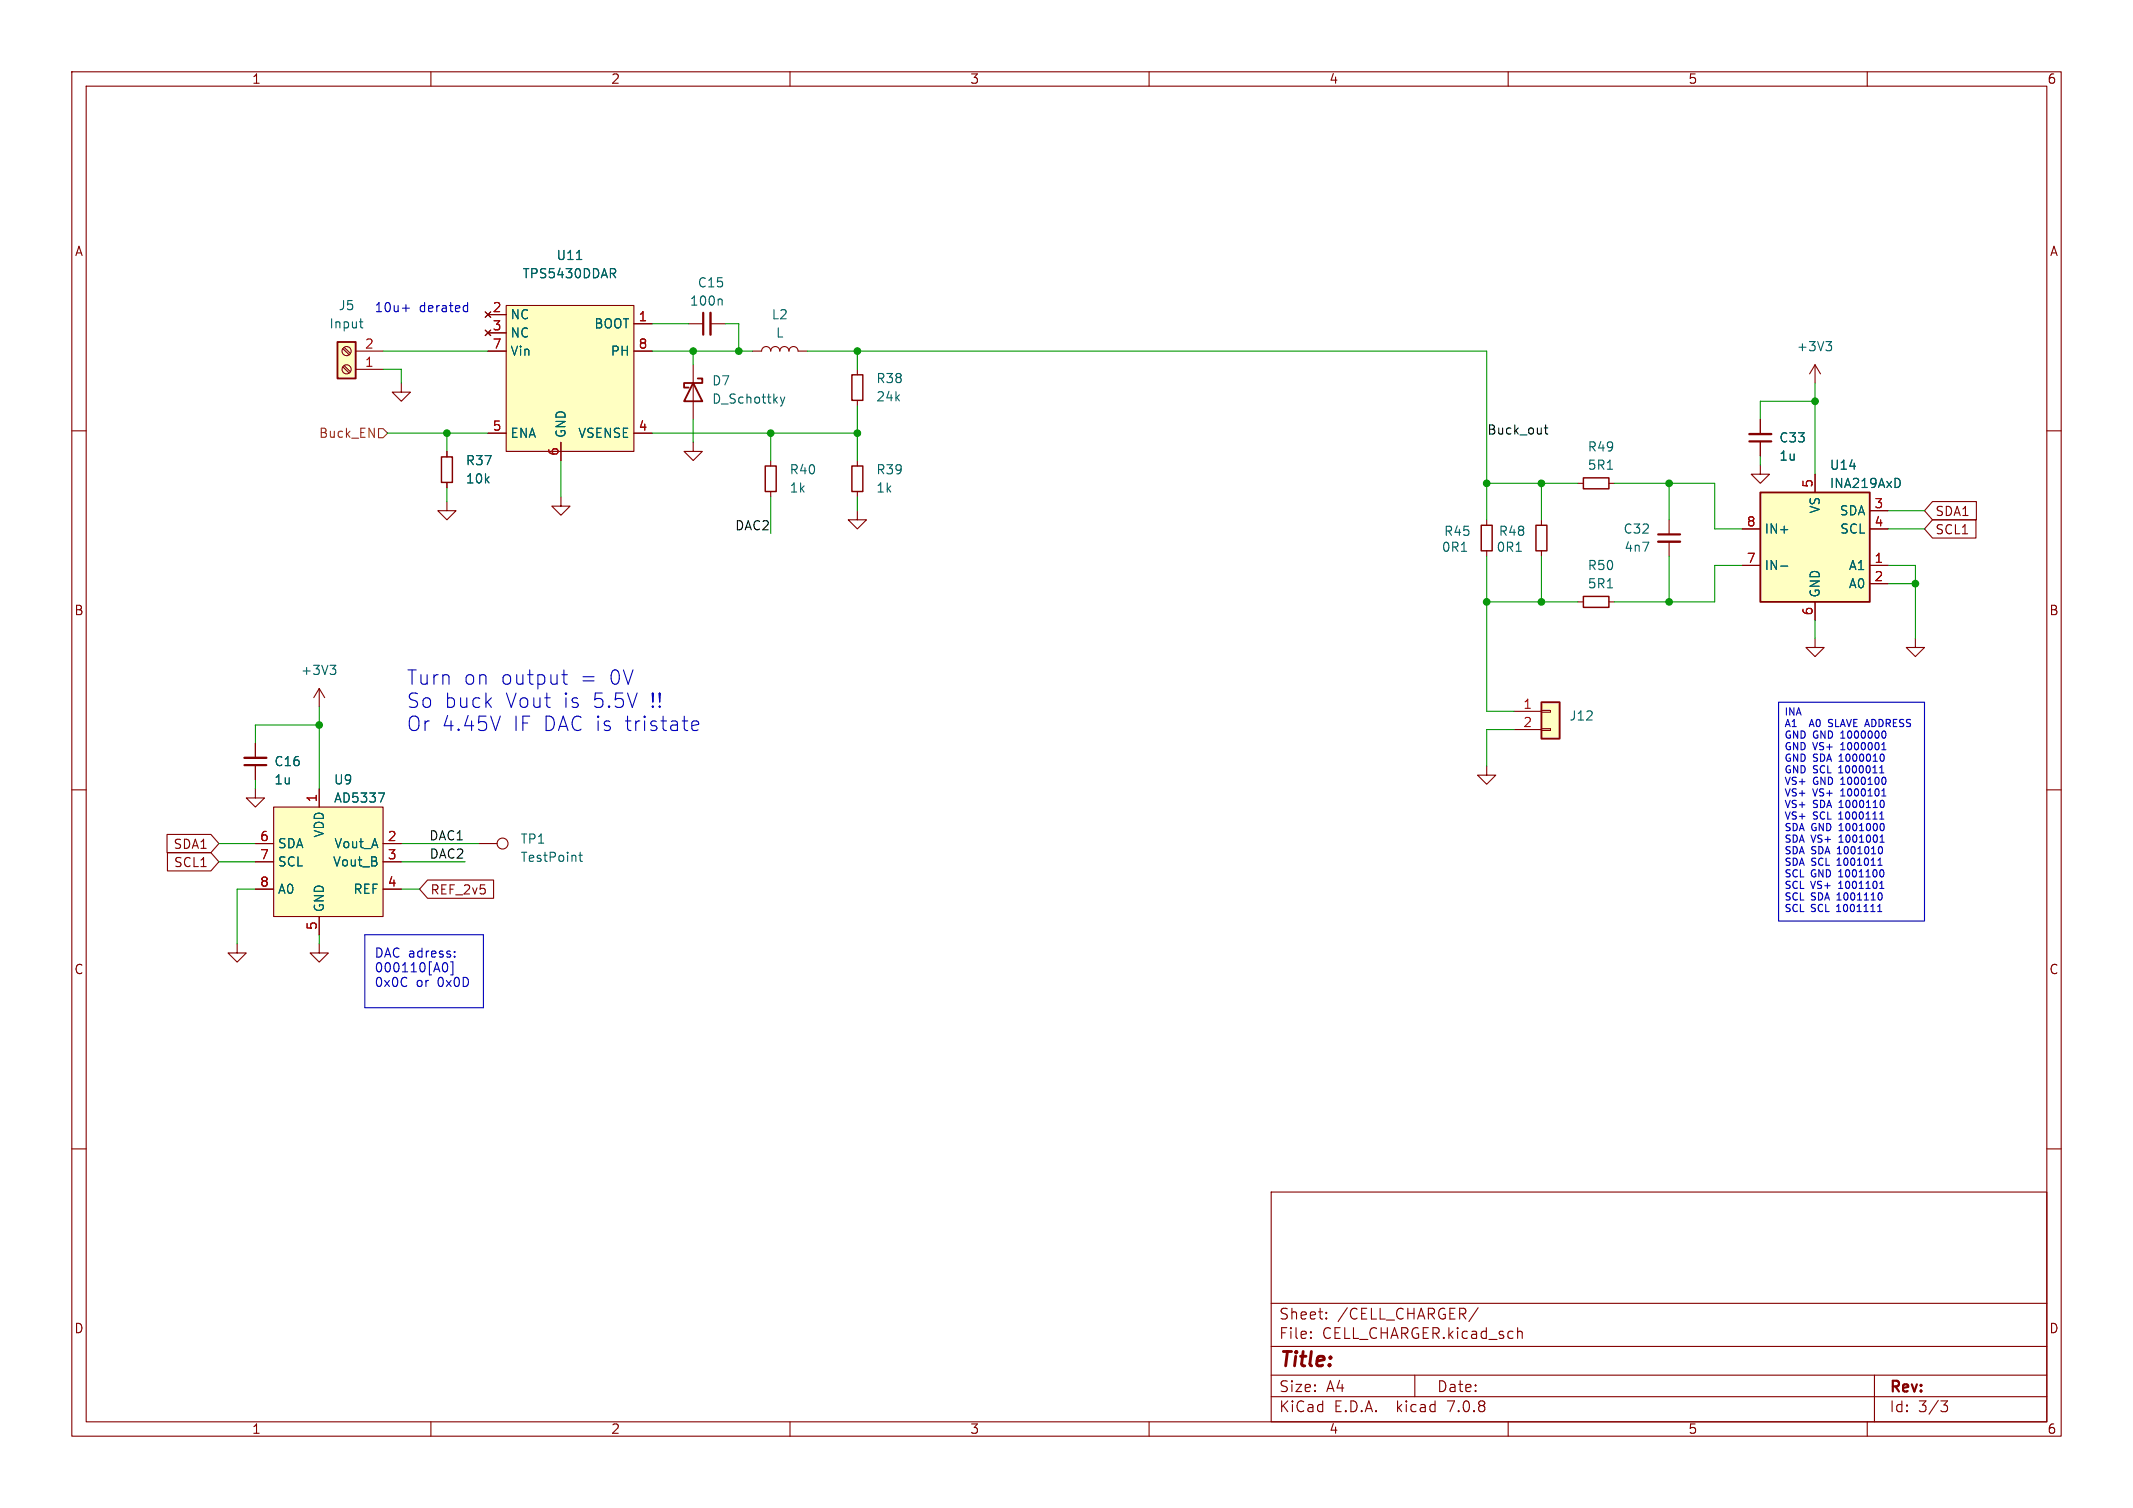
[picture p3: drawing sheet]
<svg xmlns="http://www.w3.org/2000/svg" width="297mm" height="210mm" viewBox="0 0 297 210" stroke-linecap="round" stroke-linejoin="round" font-family="sans-serif">
<g fill="none" stroke="#840000" stroke-width=".15">
<path d="M10 10h277v190h-277zM12 12h273v186h-273zM60 10v2M110 10v2M160 10v2M210 10v2M260 10v2M10 60h2M47.8 48.6l.8 .8M47.8 51.1l.8 .8M47.9 48.4l.9 .8M47.9 50.9l.9 .9"/>
<path d="M49.5 48.9h3.8M49.5 51.4h3.8M55.9 53.3v1.3h-1.3l1.3 1.3 1.2-1.3h-1.2M67.6 43.4l.7 .8M67.6 46l.7 .7M67.9 48.9h2.6M67.9 43.8h2.6M67.9 46.4h2.6M68.3 43.4l-.7 .8M68.3 46l-.7 .7M70.5 42.5h17.8v20.4h-17.8zM88.3 48.9h2.5"/>
<path d="M88.3 45.1h2.5M95.9 45.1h2M96.5 50.8v7.6M98.9 45.1h2.1M104.8 48.9h1.2a.64 .64 0 0 1 .7-.6 .64 .64 0 0 1 .6 .6 .64 .64 0 0 1 .6-.6 .64 .64 0 0 1 .7 .6 .64 .64 0 0 1 .6-.6 .64 .64 0 0 1 .7 .6 .64 .64 0 0 1 .6-.6 .64 .64 0 0 1 .6 .6h1.3M119.4 51.4v.8M119.4 55.8v.7M245.1 58.4v2.1M252.7 50.8v2.5M252.7 50.8l-.7 1.3M252.7 50.8l.8 1.3M285 60h2"/>
<path d="M62.2 69.9v1.2h-1.2l1.2 1.3 1.3-1.3h-1.3M62.2 62.9v.7M62.2 67.2v.7M67.9 60.3h2.6M78.1 69.2v1.3h1.3l-1.3 1.3-1.3-1.3h1.3M78.1 61.6v2.5M88.3 60.3h2.5M96.5 61.6v1.3h1.3l-1.3 1.2-1.3-1.2h1.3M107.3 64.1v.8M107.3 68.5v.7M119.4 71.1v1.3h1.2l-1.2 1.3-1.3-1.3h1.3M119.4 64.1v.8"/>
<path d="M119.4 68.5v.7M207 72.4v.8M207 76.7v.8M214.6 72.4v.8M214.6 76.7v.8M219.7 67.3h.8M224 67.3h.8M232.4 72.4v2M232.4 75.4v2.1M242.6 78.7h2.5M242.6 73.7h2.5M245.1 64.8v1.2h1.3l-1.3 1.3-1.3-1.3h1.3"/>
<path d="M245.1 61.5v2M252.7 66v2.6M260.3 78.7h2.6M260.3 71.1h2.6M260.3 73.7h2.6M269.1 72.4h6v2.5h-6l-1.1-1.2zM269.1 69.8h6.1v2.6h-6.1l-1.1-1.3zM44.4 95.9l-.7 1.3M44.4 95.9v2.5M44.4 95.9l.8 1.3M210.8 99.1h3.8M214.6 98.9h1.3v.3h-1.3z"/>
<path d="M219.7 83.8h.8M224 83.8h.8M252.7 88.9v1.3h1.3l-1.3 1.2-1.2-1.2h1.2M252.7 83.8v2.6M260.3 81.3h2.6M266.7 88.9v1.3h1.3l-1.3 1.2-1.3-1.2h1.3M10 110h2M23.3 116.2h6.1l1.1 1.3-1.1 1.2h-6.1zM23.3 118.7h6.1l1.1 1.3-1.1 1.3h-6.1zM35.6 109.9v1.2h1.2l-1.2 1.3-1.3-1.3h1.3M35.6 117.5h2.5M35.6 103.5v2"/>
<path d="M35.6 106.6v2M38.1 112.4h15.2v15.2h-15.2zM44.4 109.9v2.5M53.3 117.5h2.6M66.7 117.5h2.5M207 106.7v1.3h1.3l-1.3 1.2-1.3-1.2h1.3M210.8 101.6h3.8M214.6 101.5h1.3v.2h-1.3zM285 110h2M33 131.4v1.3h1.3l-1.3 1.3-1.3-1.3h1.3M35.6 120h2.5M35.6 123.8h2.5"/>
<path d="M44.4 131.4v1.3h1.3l-1.3 1.3-1.2-1.3h1.2M44.4 127.6v2.6M53.3 120h2.6M53.3 123.8h2.6M59.5 122.6h9.2v2.5h-9.2l-1.1-1.3zM10 160h2M285 160h2M177 166h108v32h-108zM60 198v2M110 198v2M160 198v2M177 194.5h108"/>
<path d="M177 191.5h108M177 187.5h108M177 181.5h108M182.5 186.3h.1l-.1 .1M182.5 186.3v.1M182.5 185.5v.1M182.5 185.5h.1l-.1 .1M184.7 183.6v.1M184.7 183.6h-.1l.1 .1M184.7 182.8v.1M184.7 182.8h-.1l.1 .1M197 191.5v3"/>
<path d="M205.8 182.1l-1.3 2M210 198v2M211.3 185.5a.37 .37 0 0 1 .7 .1v.8M260 198v2M261 191.5v6.5M270.2 195.1h1l-.5 .6a.41 .41 0 0 1 .5 .3v.3l-.2 .2-.5 .1"/>
<circle cx="48.3" cy="51.4" r=".63"/>
<circle cx="48.3" cy="48.9" r=".63"/>
<circle cx="70" cy="117.5" r=".76"/>
</g>
<g fill="#ffffc2" stroke="#ffffc2" stroke-width=".14">
<path d="M214.6 97.8h2.6v5.1h-2.6z"/>
<path d="M245.1 68.6h15.2v15.2h-15.2z"/>
<path d="M38.1 112.4h15.2v15.2h-15.2z"/>
<path d="M47 47.6h2.5v5.1h-2.5z"/>
<path d="M70.5 42.5h17.8v20.4h-17.8z"/>
</g>
<path d="M47 47.6h2.5v5.1h-2.5zM96.5 53.3l1.3 2.6h-2.6zM97.2 52.7h.6v.6h-2.6v.7h.7M245.1 68.6h15.2v15.2h-15.2zM214.6 97.8h2.6v5.1h-2.6z" fill="none" stroke="#840000" stroke-width=".25"/>
<path d="M98.9 43.6v3M230.9 75.4h3M243.6 60.5h3M34 105.5h3.1" fill="none" stroke="#840000" stroke-width=".33"/>
<path d="M97.9 43.6v3M230.9 74.4h3M243.6 61.5h3M34 106.6h3.1" fill="none" stroke="#840000" stroke-width=".3"/>
<path d="M118.6 52.2h1.5v3.6h-1.5zM61.5 63.6h1.5v3.6h-1.5zM106.6 64.9h1.5v3.6h-1.5zM118.6 64.9h1.5v3.6h-1.5zM206.2 73.2h1.6v3.5h-1.6zM213.9 73.2h1.5v3.5h-1.5zM220.5 66.5h3.5v1.6h-3.5zM220.5 83.1h3.5v1.5h-3.5z" fill="none" stroke="#840000" stroke-width=".2"/>
<g fill="none" stroke="#006464" stroke-width=".15">
<path d="M80.3 36.1h.7M85.3 38.1l.4 .6M85.6 37.5l.1 .2-.1 .3M50 44.8h.5M50.2 45.5l.1 .1 .2 .1M100.4 41.6l.2 .2v.7M108.7 55.3l.3 .8M109 56.1l-.2 .3-.1 .2M109.3 55.3l-.3 .8M254.2 47.6h.8l-.4 .5M254.8 48.1l.2 .2v.3l-.2 .2M203.5 76.8h.7"/>
<path d="M211.1 76.8h.7M223.8 65.3h.7M248 78.8h.9M264.4 66.7l.2 .5-.1 .4-.1 .2M46 92.7h.7l-.4 .4M46.5 93.1l.2 .3v.3l-.2 .2M223.8 81.9h.7M52.7 110.4h.8l-.5 1.3M80.6 119.1h.5M80.8 118.7v1.1v.1l.3 .1"/>
</g>
<path d="M52.7 59.7h.6l.7 .6-.7 .7h-.6z" fill="none" stroke="#725600" stroke-width=".15"/>
<path d="M215 59.6h.5M215.2 59.2v1.1l.1 .1h.2" fill="none" stroke="#0f0f0f" stroke-width=".15"/>
<g fill="none" stroke="#0000c2" stroke-width=".15">
<path d="M56 42.9h1M64.7 42.6h.4M65.1 42.1v1.3M65.1 43.3l-.4 .1M69.7 99.7l-.7 2M78.2 94h.8M78.5 93.3v1.7l.1 .2 .4 .1M247.6 97.8h20.4v30.5h-20.4zM96.3 101.1l1-.2-.1-.4-.6-.1-.3 .3v.7l.1 .2 .2 .1 .6-.1M254.6 101.1l.1 .1M254.7 100.2l-.1 .2 .1 .2M261.7 107.6h.6"/>
<path d="M261.7 114.1h.6M261.8 117.3h.6M261.8 119.5v1M261.9 117.9a.62 .62 0 0 1 0 1M262 104.4h.6M262 106.6v1M262 113.1v1M262 110.8h.6M262.1 116.3v1M262.1 105a.63 .63 0 0 1 0 1M262.1 111.5a.63 .63 0 0 1 0 1M262.1 114.7a.63 .63 0 0 1 0 1"/>
<path d="M262.3 103.4v1M262.3 109.8v1M262.4 108.2a.62 .62 0 0 1 0 1M262.5 102l.1 .4-.1 .3-.1 .1M50.8 130.2h16.5v10.1h-16.5zM61.9 134.1l-.2 .1-.1 .4M62 134.1a.79 .79 0 0 1 0 1.2l-.3-.1-.1-.3M63.1 133.9v1.9M63.3 133.2v.1M63.3 132.5v.1M261.5 126.9h.5M261.5 120.5h.6"/>
<path d="M261.7 123.7h.6M261.7 125.9v1M261.8 124.3a.62 .62 0 0 1 0 1M262 122.7v1M262.1 121.1a.62 .62 0 0 1 0 1"/>
</g>
<g fill="none" stroke="#009600" stroke-width=".15">
<path d="M53.3 48.9h14.6M53.3 51.4h2.6v1.9M90.8 48.9h14M90.8 45.1h5.1M96.5 48.9v1.9M96.5 58.4v3.2M101 45.1h1.9v3.8M112.4 48.9h94.6v23.5M119.4 48.9v2.5M119.4 56.5v7.6M252.7 55.9h-7.6v2.5M252.7 53.3v12.7"/>
<path d="M54 60.3h13.9M62.2 60.3v2.6M62.2 67.9v2M78.1 64.1v5.1M90.8 60.3h28.6M107.3 60.3v3.8M107.3 69.2v5.1M119.4 69.2v1.9M207 77.5v21.6h3.8M207 67.3h12.7M214.6 67.3v5.1M214.6 77.5v6.3"/>
<path d="M224.8 67.3h14v6.4h3.8M232.4 67.3v5.1M232.4 77.5v6.3M242.6 78.7h-3.8v5.1h-14M245.1 63.5v1.3M262.9 78.7h3.8v10.2M262.9 73.7h5.1M262.9 71.1h5.1M44.4 98.4v11.5M207 83.8h12.7M252.7 86.4v2.5M262.9 81.3h3.8"/>
<path d="M30.5 117.5h5.1M35.6 108.6v1.3M44.4 101h-8.8v2.5M55.9 117.5h10.8M210.8 101.6h-3.8v5.1M30.5 120h5.1M35.6 123.8h-2.6v7.6M44.4 130.2v1.2M55.9 123.8h2.5M55.9 120h8.9"/>
</g>
<g fill="#009600" stroke="#009600" stroke-width=".15">
<circle cx="119.4" cy="60.3" r=".46"/>
<circle cx="207" cy="67.3" r=".46"/>
<circle cx="232.4" cy="83.8" r=".46"/>
<circle cx="207" cy="83.8" r=".46"/>
<circle cx="214.6" cy="67.3" r=".46"/>
<circle cx="214.6" cy="83.8" r=".46"/>
<circle cx="107.3" cy="60.3" r=".46"/>
<circle cx="62.2" cy="60.3" r=".46"/>
<circle cx="119.4" cy="48.9" r=".46"/>
<circle cx="102.9" cy="48.9" r=".46"/>
<circle cx="96.5" cy="48.9" r=".46"/>
<circle cx="44.4" cy="101" r=".46"/>
<circle cx="232.4" cy="67.3" r=".46"/>
<circle cx="266.7" cy="81.3" r=".46"/>
<circle cx="252.7" cy="55.9" r=".46"/>
</g>
<g font-size="2.8" fill="#0000c2">
<text x="56.5" y="95.5">Turn</text>
<text x="64.5" y="95.5">on</text>
<text x="69.7" y="95.5">output</text>
<text x="80.8" y="95.5">=</text>
<text x="84.8" y="95.5">0V</text>
<text x="56.5" y="98.8">So buck</text>
<text x="56.5" y="102">Or 4.45V</text>
<text x="70.3" y="98.8">Vout</text>
<text x="71.4" y="102">IF DAC is</text>
<text x="78.4" y="98.8">is</text>
<text x="82.6" y="98.8">5.5V</text>
<text x="87.1" y="102">tristate</text>
<text x="90.6" y="98.8">!!</text>
</g>
<text font-size="2.8" fill="#840000" x="178" y="190.9">Title:</text>
<g font-size="2.1" fill="#840000">
<text x="178" y="184">Sheet:</text>
<text x="186.2" y="184">/CELL_CHARGER/</text>
<text x="178" y="186.7">File:</text>
<text x="184.1" y="186.7">CELL_CHARGER.kicad_sch</text>
<text x="178" y="196.9">KiCad</text>
<text x="178" y="194.1">Size:</text>
<text x="184.7" y="194.1">A4</text>
<text x="185.7" y="196.9">E.D.A.</text>
<text x="194.6" y="196.9">kicad</text>
<text x="200" y="194.1">Date:</text>
<text x="201.8" y="196.9">7.0.8</text>
<text x="263" y="194.3">Rev:</text>
<text x="263" y="196.9">Id:</text>
<text x="267.1" y="196.9">3/3</text>
</g>
<g font-size="1.8" fill="#840000">
<text x="35" y="11.9">1</text>
<text x="85" y="11.9">2</text>
<text x="135" y="11.9">3</text>
<text x="185" y="11.9">4</text>
<text x="235" y="11.9">5</text>
<text x="285" y="11.9">6</text>
<text x="10.3" y="35.9">A</text>
<text x="285.3" y="35.9">A</text>
<text x="269.4" y="74.6">SCL1</text>
<text x="269.4" y="72.1">SDA1</text>
<text x="10.3" y="85.9">B</text>
<text x="285.3" y="85.9">B</text>
<text x="24.1" y="118.4">SDA1</text>
<text x="24.1" y="121">SCL1</text>
<text x="59.8" y="124.8">REF_2v5</text>
<text x="10.3" y="135.9">C</text>
<text x="285.3" y="135.9">C</text>
<text x="10.3" y="185.9">D</text>
<text x="285.3" y="185.9">D</text>
<text x="35" y="199.9">1</text>
<text x="85" y="199.9">2</text>
<text x="135" y="199.9">3</text>
<text x="185" y="199.9">4</text>
<text x="235" y="199.9">5</text>
<text x="285" y="199.9">6</text>
</g>
<g font-size="1.8" fill="#006464">
<text x="72.7" y="39">TPS5430DDAR</text>
<text x="77.4" y="36.4">U11</text>
<text x="97.1" y="40.2">C15</text>
<text x="45.8" y="45.9">Input</text>
<text x="47.1" y="43.4">J5</text>
<text x="71" y="44.7">NC</text>
<text x="71" y="47.2">NC</text>
<text x="82.7" y="45.9">BOOT</text>
<text x="96" y="42.8">100n</text>
<text x="107.4" y="44.7">L2</text>
<text x="108" y="47.2">L</text>
<text x="71" y="49.8">Vin</text>
<text x="85" y="49.8">PH</text>
<text x="99.1" y="53.9">D7</text>
<text x="121.9" y="53.6">R38</text>
<text x="250.1" y="49.1">+3V3</text>
<text x="99.1" y="56.4">D_Schottky</text>
<text x="121.9" y="56.1">24k</text>
<text x="64.8" y="65">R37</text>
<text x="71" y="61.2">ENA</text>
<text x="79" y="61.1" transform="rotate(-90 79 61.1)">GND</text>
<text x="80.4" y="61.2">VSENSE</text>
<text x="221" y="63.1">R49</text>
<text x="221" y="65.6">5R1</text>
<text x="247.7" y="64.4">1u</text>
<text x="247.7" y="61.8">C33</text>
<text x="254.7" y="65.6">U14</text>
<text x="64.8" y="67.5">10k</text>
<text x="109.9" y="66.3">R40</text>
<text x="109.9" y="68.8">1k</text>
<text x="121.9" y="66.3">R39</text>
<text x="121.9" y="68.8">1k</text>
<text x="253.6" y="71.6" transform="rotate(-90 253.6 71.6)">VS</text>
<text x="254.7" y="68.2">INA219AxD</text>
<text x="256.1" y="72">SDA</text>
<text x="200.7" y="77.1">0R1</text>
<text x="201" y="74.8">R45</text>
<text x="208.3" y="77.1">0R1</text>
<text x="208.6" y="74.8">R48</text>
<text x="226" y="74.5">C32</text>
<text x="226.1" y="77.1">4n7</text>
<text x="245.6" y="74.5">IN+</text>
<text x="256.1" y="74.5">SCL</text>
<text x="221" y="79.6">R50</text>
<text x="221" y="82.1">5R1</text>
<text x="245.6" y="79.6">IN-</text>
<text x="253.6" y="83.3" transform="rotate(-90 253.6 83.3)">GND</text>
<text x="257.3" y="79.6">A1</text>
<text x="257.3" y="82.1">A0</text>
<text x="41.8" y="94.2">+3V3</text>
<text x="218.4" y="100.6">J12</text>
<text x="38.1" y="106.9">C16</text>
<text x="38.1" y="109.4">1u</text>
<text x="46.4" y="109.4">U9</text>
<text x="46.4" y="112">AD5337</text>
<text x="38.6" y="118.3">SDA</text>
<text x="45.3" y="116.7" transform="rotate(-90 45.3 116.7)">VDD</text>
<text x="46.5" y="118.3">Vout_A</text>
<text x="72.4" y="117.7">TP1</text>
<text x="38.6" y="120.9">SCL</text>
<text x="38.6" y="124.7">A0</text>
<text x="46.3" y="120.9">Vout_B</text>
<text x="49.1" y="124.7">REF</text>
<text x="72.4" y="120.2">TestPoint</text>
<text x="45.3" y="127.1" transform="rotate(-90 45.3 127.1)">GND</text>
</g>
<g font-size="1.8" fill="#0000c2">
<text x="52.1" y="43.6">10u+</text>
<text x="58.4" y="43.6">derated</text>
<text x="52.1" y="133.5">DAC adress:</text>
<text x="52.1" y="135.5">000110[A0]</text>
<text x="52.1" y="137.5">0x0C</text>
<text x="58" y="137.5">or</text>
<text x="61.1" y="137.5">0x0D</text>
</g>
<g font-size="1.8" fill="#a90000">
<text x="68.5" y="43.6">2</text>
<text x="68.5" y="46.1">3</text>
<text x="88.8" y="44.8">1</text>
<text x="50.7" y="51.2">1</text>
<text x="50.7" y="48.6">2</text>
<text x="68.5" y="48.6">7</text>
<text x="88.8" y="48.6">8</text>
<text x="68.5" y="60.1">5</text>
<text x="77.9" y="63.6" transform="rotate(-90 77.9 63.6)">6</text>
<text x="88.8" y="60.1">4</text>
<text x="252.5" y="68" transform="rotate(-90 252.5 68)">5</text>
<text x="260.9" y="70.9">3</text>
<text x="243.1" y="73.4">8</text>
<text x="260.9" y="73.4">4</text>
<text x="243.1" y="78.5">7</text>
<text x="260.9" y="78.5">1</text>
<text x="260.9" y="81">2</text>
<text x="252.5" y="85.8" transform="rotate(-90 252.5 85.8)">6</text>
<text x="212" y="98.8">1</text>
<text x="212" y="101.3">2</text>
<text x="44.2" y="111.8" transform="rotate(-90 44.2 111.8)">1</text>
<text x="36.1" y="117.2">6</text>
<text x="36.1" y="119.8">7</text>
<text x="53.9" y="117.2">2</text>
<text x="53.9" y="119.8">3</text>
<text x="36.1" y="123.6">8</text>
<text x="53.9" y="123.6">4</text>
<text x="44.2" y="129.6" transform="rotate(-90 44.2 129.6)">5</text>
</g>
<text font-size="1.8" fill="#725600" x="44.3" y="61.2">Buck_EN</text>
<g font-size="1.8" fill="#0f0f0f">
<text x="207" y="60.6">Buck_out</text>
<text x="102.3" y="73.9">DAC2</text>
<text x="59.7" y="117.1">DAC1</text>
<text x="59.7" y="119.7">DAC2</text>
</g>
<g font-size="1.4" fill="#0000c2">
<text x="248.4" y="100">INA</text>
<text x="248.4" y="101.6">A1</text>
<text x="252.2" y="101.6">A0</text>
<text x="255.1" y="101.6">SLAVE ADDRESS</text>
<text x="248.4" y="103.2">GND GND 1000000</text>
<text x="248.4" y="104.8">GND VS+</text>
<text x="248.4" y="106.4">GND SDA 1000010</text>
<text x="256.5" y="104.8">1000001</text>
<text x="248.4" y="108">GND SCL</text>
<text x="248.4" y="109.7">VS+</text>
<text x="248.4" y="111.3">VS+</text>
<text x="248.4" y="112.9">VS+</text>
<text x="252.5" y="109.7">GND 1000100</text>
<text x="252.5" y="111.3">VS+</text>
<text x="252.5" y="112.9">SDA 1000110</text>
<text x="256.2" y="108">1000011</text>
<text x="256.5" y="111.3">1000101</text>
<text x="248.4" y="114.5">VS+</text>
<text x="248.4" y="116.1">SDA GND 1001000</text>
<text x="248.4" y="117.7">SDA VS+</text>
<text x="248.4" y="119.3">SDA SDA 1001010</text>
<text x="252.5" y="114.5">SCL</text>
<text x="256.2" y="114.5">1000111</text>
<text x="256.3" y="117.7">1001001</text>
<text x="248.4" y="120.9">SDA SCL</text>
<text x="248.4" y="122.5">SCL</text>
<text x="248.4" y="124.1">SCL</text>
<text x="248.4" y="125.8">SCL</text>
<text x="252.2" y="122.5">GND 1001100</text>
<text x="252.2" y="124.1">VS+</text>
<text x="252.2" y="125.8">SDA 1001110</text>
<text x="256" y="120.9">1001011</text>
<text x="256.2" y="124.1">1001101</text>
<text x="248.4" y="127.4">SCL</text>
<text x="252.2" y="127.4">SCL</text>
<text x="256" y="127.4">1001111</text>
</g>
</svg>
